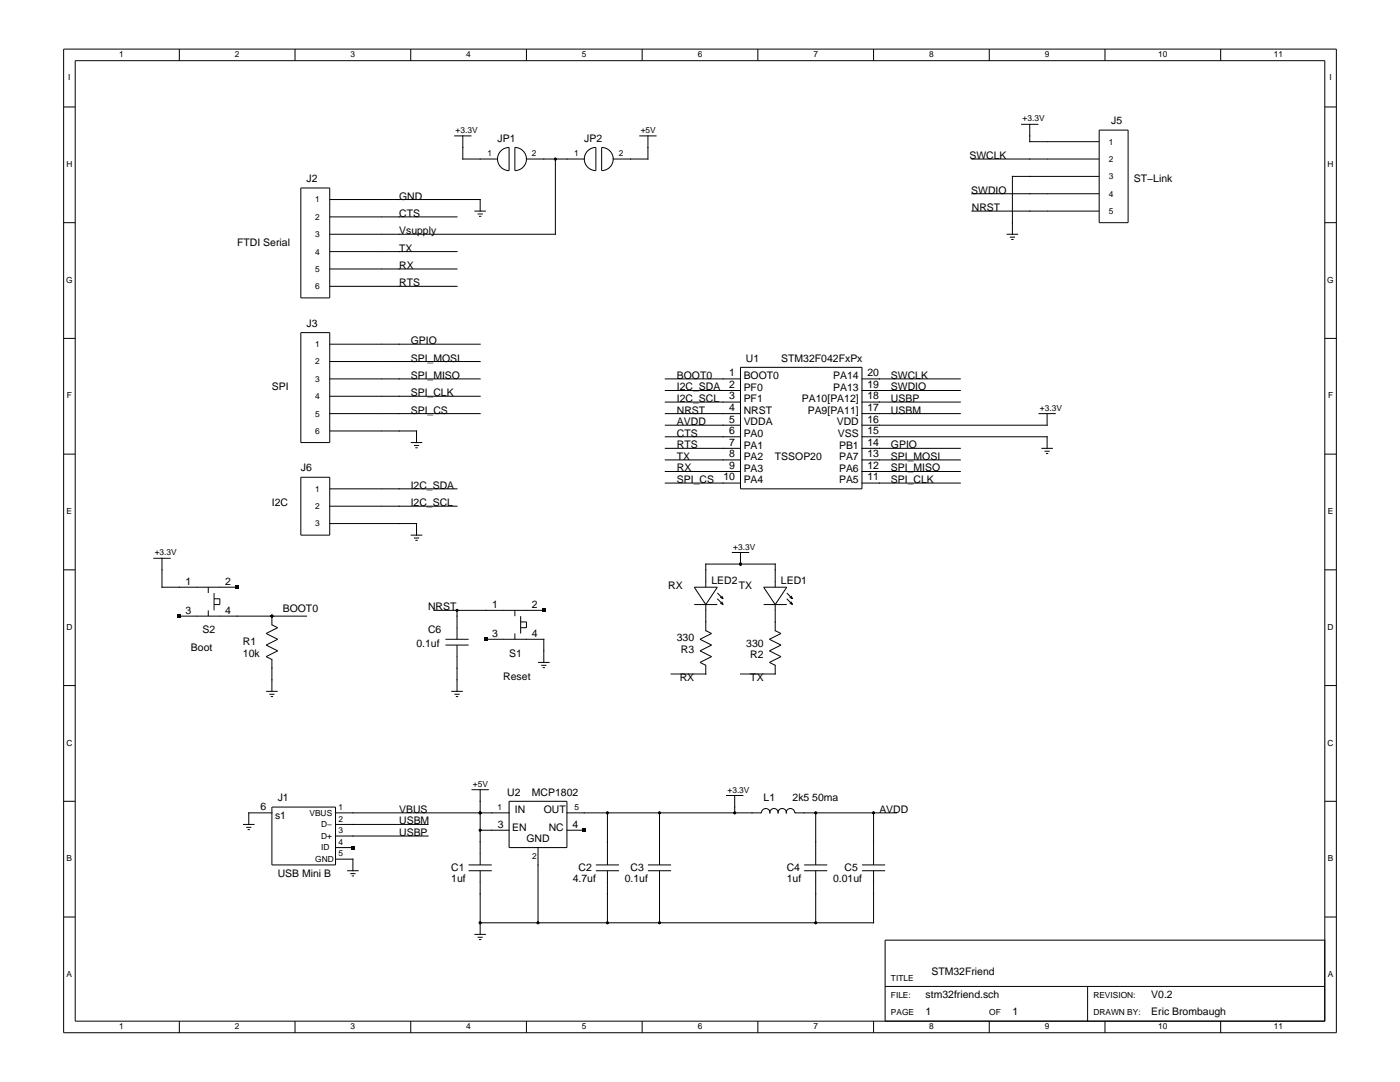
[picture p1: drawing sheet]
<svg xmlns="http://www.w3.org/2000/svg" width="279mm" height="216mm" viewBox="0 0 279 216" stroke-linecap="round" stroke-linejoin="round" font-family="sans-serif">
<g fill="none" stroke="#000" stroke-width=".2">
<path d="M12.7 9.8h254v196.3h-254zM15 12.1h249.4v191.7h-249.4zM35.8 9.8v2.3M58.9 9.8v2.3M82 9.8v2.3M105.1 9.8v2.3M128.2 9.8v2.3M151.2 9.8v2.3M174.3 9.8v2.3M197.4 9.8v2.3M220.5 9.8v2.3M243.6 9.8v2.3"/>
<path d="M12.7 21.3h2.3M60 37.5h5.8v21.9h-5.8zM65.8 39.8h30v2.3M90.6 27.1h3.5M92.4 27.1v4.6h6.9M99.8 30.3a2.31 2.31 0 0 1 1.8-.9v4.6a2.31 2.31 0 0 1-2.1-1.3 2.31 2.31 0 0 1 .3-2.4zM102.8 29.4a2.31 2.31 0 0 1 2.3 2.3 2.31 2.31 0 0 1-2.3 2.3zM105.1 31.7h11.5M110.8 31.7v15h-45M117.1 30.3a2.31 2.31 0 0 1 1.8-.9v4.6a2.31 2.31 0 0 1-2.1-1.3 2.31 2.31 0 0 1 .3-2.4zM120.1 29.4a2.31 2.31 0 0 1 2.3 2.3 2.31 2.31 0 0 1-2.3 2.3zM127.6 27.1h3.4"/>
<path d="M129.3 27.1v4.6h-6.9M194 31.7h25.4M194 38.7h25.4M203.8 24.8h3.4M205.5 24.8v3.5h13.9M219.4 26h5.7v18.4h-5.7zM219.4 35.2h-17.4v11.5M264.4 21.3h2.3M12.7 44.4h2.3M65.8 43.3h25.4M65.8 50.2h25.4M65.8 57.1h25.4"/>
<path d="M65.8 53.7h25.4M94.7 42.1h2.3M95.3 42.7h1M95.6 43.2h.5M194 42.1h25.4M200.9 46.7h2.3M201.5 47.3h1.1M201.8 47.8h.5M264.4 44.4h2.3M12.7 67.5h2.3M60 66.4h5.8v21.9h-5.8zM65.8 75.6h30"/>
<path d="M65.8 72.1h30M65.8 79.1h30M65.8 68.7h30M132.8 77.9h15M132.8 75.6h15M147.8 73.3h24.2v24.2h-24.2zM172 77.9h19.7M172 75.6h19.7M264.4 67.5h2.3M12.7 90.6h2.3M60 95.2h5.8v11.6h-5.8zM65.8 82.5h30"/>
<path d="M65.8 97.5h25.4M65.8 86h17.3v2.3M82 88.3h2.3M82.6 88.9h1M82.9 89.3h.5M132.8 82.5h15M132.8 80.2h15M132.8 84.8h15M132.8 96.4h15M132.8 94.1h15M132.8 91.8h15M132.8 89.5h15"/>
<path d="M132.8 87.2h15M172 82.5h19.7M172 80.2h19.7M172 96.4h19.7M172 94.1h19.7M172 91.8h19.7M172 89.5h19.7M172 87.2h37v2.3M207.2 82.5h3.5M207.8 89.5h2.3M208.5 90h1M208.7 90.5h.5"/>
<path d="M209 82.5v2.3h-37M264.4 90.6h2.3M12.7 113.7h2.3M30.6 111.4h3.5M32.3 111.4v5.8h15M41.6 117.2v1.1M42.7 119.5h1.2v1.1h-1.2M42.7 118.3v3.5M65.8 104.5h17.3v2.3M65.8 101h25.4M82 106.8h2.3M82.6 107.4h1"/>
<path d="M82.9 107.8h.5M138.5 117.2h4.7l-2.3 3.4zM140.9 117.2v-4.6h13.8v4.6M143.2 118.3l1.1 1.2M143.2 119.5l1.1 1.1M143.7 119.2l.6 .3M144 118.9l.3 .6M146.1 110.2h3.4M147.8 110.2v2.4M152.4 117.2h4.6l-2.3 3.4zM157 119.5l1.2 1.1M157 118.3l1.2 1.2"/>
<path d="M157.6 119.2l.6 .3M157.9 118.9l.3 .6M264.4 113.7h2.3M12.7 136.8h2.3M35.8 122.9h25.4M41.6 121.8v1.1M53.1 138h2.3M53.7 138.5h1.1M54 139h.5M54.3 122.9v1.8l1.1 .6-2.3 1.1 2.3 1.2-2.3 1.1 2.3 1.2-2.3 1.1 1.2 .6M54.3 131.6v6.4M86.6 121.8h21.9"/>
<path d="M88.9 127.6h4.6M88.9 128.7h4.6M90.1 138h2.3M90.7 138.5h1M91 139h.4M91.2 121.8v5.8M91.2 128.7v9.3M97 127.6h11.5v4.6M102.8 121.8v1.1M102.8 126.4v1.2M103.9 124.1h1.2v1.2h-1.2M103.9 122.9v3.5"/>
<path d="M107.4 132.2h2.3M108 132.8h1M108.3 133.2h.5M138.5 120.6h4.7M140.9 120.6v5.2l1.1 .6-2.3 1.2 2.3 1.1-2.3 1.2 2.3 1.1-2.3 1.2 1.2 .6v1.7h-7M143.7 120.3l.6 .3M144 120.1l.3 .5M152.4 120.6h4.6M154.7 120.6v5.2l1.2 .6-2.3 1.2 2.3 1.1-2.3 1.2 2.3 1.1-2.3 1.2 1.1 .6v1.7h-6.9M157.6 120.3l.6 .3M157.9 120.1l.3 .5M264.4 136.8h2.3"/>
<path d="M12.7 159.9h2.3M94.1 157.6h3.5M95.8 157.6v15M101.6 159.9h11.5v9.2h-11.5zM144.9 158.7h3.5M146.6 158.7v3.5M264.4 159.9h2.3M48.5 164.5h2.3M49.1 165.1h1.1M49.4 165.5h.5M54.3 161h12.7v11.6h-12.7zM54.3 162.2h-4.7v2.3"/>
<path d="M67 162.2h34.6M67 169.1h3.4M67 164.5h18.4M67 166.8h18.4M67 171.4h3.4v2.3M69.3 173.7h2.3M69.9 174.3h1M70.2 174.8h.5M93.5 172.6h4.6M93.5 173.7h4.6M95.8 173.7v12.7M95.8 165.7h5.8"/>
<path d="M107.4 169.1v15M113.1 162.2h38.9a.84 .84 0 0 1 .8-.9 .84 .84 0 0 1 .8 .9 .82 .82 0 0 1 .9-.9 .82 .82 0 0 1 .8 .9 .82 .82 0 0 1 .8-.9 .82 .82 0 0 1 .8 .9 .84 .84 0 0 1 .8-.9 .84 .84 0 0 1 .9 .9h20.4M113.1 165.7h3.5M118.9 172.6h4.6M118.9 173.7h4.6M121.2 162.2v10.4M121.2 173.7v10.4M129.3 172.6h4.6M129.3 173.7h4.6M131.6 162.2v10.4M131.6 173.7v10.4M160.5 172.6h4.6"/>
<path d="M160.5 173.7h4.6M162.8 162.2v10.4M162.8 173.7v10.4M172 172.6h4.6M172 173.7h4.6M174.3 162.2v10.4M174.3 173.7v10.4h-78.5M12.7 183h2.3M94.7 186.4h2.3M95.3 187h1M95.6 187.5h.5M176.6 196.8h87.8"/>
<path d="M217.1 196.8v7M264.4 187.6h-87.8v16.2M264.4 183h2.3M35.8 203.8v2.3M58.9 203.8v2.3M82 203.8v2.3M105.1 203.8v2.3M128.2 203.8v2.3M151.2 203.8v2.3M174.3 203.8v2.3M197.4 203.8v2.3M220.5 203.8v2.3"/>
<path d="M243.6 203.8v2.3"/>
</g>
<g fill="#000">
<path d="M47 116.8h.7v.7h-.7zM35.4 122.6h.7v.7h-.7zM96.6 127.2h.7v.7h-.7zM108.2 121.4h.7v.7h-.7zM70.1 168.8h.7v.7h-.7zM116.3 165.3h.7v.7h-.7z"/>
<circle cx="110.8" cy="31.7" r=".29"/>
<circle cx="147.8" cy="112.6" r=".29"/>
<circle cx="54.3" cy="122.9" r=".29"/>
<circle cx="91.2" cy="121.8" r=".29"/>
<circle cx="95.8" cy="162.2" r=".29"/>
<circle cx="95.8" cy="165.7" r=".29"/>
<circle cx="121.2" cy="162.2" r=".29"/>
<circle cx="131.6" cy="162.2" r=".29"/>
<circle cx="146.6" cy="162.2" r=".29"/>
<circle cx="162.8" cy="162.2" r=".29"/>
<circle cx="174.3" cy="162.2" r=".29"/>
<circle cx="95.8" cy="184.1" r=".29"/>
<circle cx="107.4" cy="184.1" r=".29"/>
<circle cx="121.2" cy="184.1" r=".29"/>
<circle cx="131.6" cy="184.1" r=".29"/>
<circle cx="162.8" cy="184.1" r=".29"/>
</g>
<g font-size="2.1">
<text x="99.3" y="28.3">JP1</text>
<text x="116.6" y="28.3">JP2</text>
<text x="221.8" y="24.8">J5</text>
<text x="193.5" y="31.7">SWCLK</text>
<text x="61.2" y="36.4">J2</text>
<text x="79.7" y="39.8">GND</text>
<text x="193.8" y="38.7">SWDIO</text>
<text x="226.3" y="36.4">ST−Link</text>
<text x="79.7" y="46.7">Vsupply</text>
<text x="79.7" y="43.3">CTS</text>
<text x="194" y="42.1">NRST</text>
<text x="47.3" y="49.1">FTDI Serial</text>
<text x="79.7" y="50.2">TX</text>
<text x="79.7" y="53.7">RX</text>
<text x="79.7" y="57.1">RTS</text>
<text x="61.2" y="65.2">J3</text>
<text x="82" y="68.7">GPIO</text>
<text x="54.3" y="77.9">SPI</text>
<text x="82" y="75.6">SPI_MISO</text>
<text x="82" y="72.1">SPI_MOSI</text>
<text x="135.1" y="77.9">I2C_SDA</text>
<text x="135.1" y="75.6">BOOT0</text>
<text x="145.5" y="75.1">1</text>
<text x="145.5" y="77.4">2</text>
<text x="148.4" y="75.7">BOOT0</text>
<text x="148.4" y="78">PF0</text>
<text x="148.9" y="72.1">U1</text>
<text x="155.9" y="72.1">STM32F042FxPx</text>
<text x="166.3" y="75.7">PA14</text>
<text x="166.3" y="78">PA13</text>
<text x="173.1" y="75.1">20</text>
<text x="173.1" y="77.4">19</text>
<text x="177.8" y="77.9">SWDIO</text>
<text x="177.8" y="75.6">SWCLK</text>
<text x="82" y="82.5">SPI_CS</text>
<text x="82" y="79.1">SPI_CLK</text>
<text x="135.1" y="82.5">NRST</text>
<text x="135.1" y="80.2">I2C_SCL</text>
<text x="145.5" y="79.7">3</text>
<text x="145.5" y="82">4</text>
<text x="148.4" y="80.3">PF1</text>
<text x="148.4" y="82.6">NRST</text>
<text x="160" y="80.3">PA10[PA12]</text>
<text x="161.2" y="82.6">PA9[PA11]</text>
<text x="173.1" y="82">17</text>
<text x="173.1" y="79.7">18</text>
<text x="177.8" y="82.5">USBM</text>
<text x="177.8" y="80.2">USBP</text>
<text x="135.1" y="84.8">AVDD</text>
<text x="135.1" y="89.5">RTS</text>
<text x="135.1" y="87.2">CTS</text>
<text x="145.5" y="88.9">7</text>
<text x="145.5" y="86.6">6</text>
<text x="145.5" y="84.3">5</text>
<text x="148.4" y="89.5">PA1</text>
<text x="148.4" y="87.2">PA0</text>
<text x="148.4" y="84.9">VDDA</text>
<text x="167" y="84.9">VDD</text>
<text x="167.2" y="87.2">VSS</text>
<text x="167.5" y="89.5">PB1</text>
<text x="173.1" y="86.6">15</text>
<text x="173.1" y="84.3">16</text>
<text x="173.1" y="88.9">14</text>
<text x="177.8" y="89.5">GPIO</text>
<text x="60" y="94.1">J6</text>
<text x="135.1" y="94.1">RX</text>
<text x="135.1" y="91.8">TX</text>
<text x="144.4" y="95.9">10</text>
<text x="145.5" y="93.6">9</text>
<text x="145.5" y="91.3">8</text>
<text x="148.4" y="94.1">PA3</text>
<text x="148.4" y="91.8">PA2</text>
<text x="154.7" y="91.8">TSSOP20</text>
<text x="167.5" y="94.1">PA6</text>
<text x="167.5" y="91.8">PA7</text>
<text x="173.1" y="93.6">12</text>
<text x="173.1" y="95.9">11</text>
<text x="173.1" y="91.3">13</text>
<text x="177.8" y="94.1">SPI_MISO</text>
<text x="177.8" y="91.8">SPI_MOSI</text>
<text x="54.3" y="101">I2C</text>
<text x="82" y="101">I2C_SCL</text>
<text x="82" y="97.5">I2C_SDA</text>
<text x="135.1" y="96.4">SPI_CS</text>
<text x="148.4" y="96.4">PA4</text>
<text x="167.5" y="96.4">PA5</text>
<text x="177.8" y="96.4">SPI_CLK</text>
<text x="37" y="116.7">1</text>
<text x="45" y="116.7">2</text>
<text x="133.3" y="117.5">RX</text>
<text x="142" y="116.6">LED2</text>
<text x="147.4" y="117.5">TX</text>
<text x="155.8" y="116.6">LED1</text>
<text x="37" y="122.4">3</text>
<text x="45" y="122.4">4</text>
<text x="56.4" y="122.2">BOOT0</text>
<text x="85.4" y="121.8">NRST</text>
<text x="98.2" y="121.3">1</text>
<text x="106.2" y="121.3">2</text>
<text x="38.1" y="129.9">Boot</text>
<text x="40.4" y="126.4">S2</text>
<text x="48.5" y="131">10k</text>
<text x="48.5" y="128.7">R1</text>
<text x="83.1" y="129.1">0.1uf</text>
<text x="85.4" y="126.4">C6</text>
<text x="98.2" y="127">3</text>
<text x="101.6" y="131">S1</text>
<text x="106.2" y="127">4</text>
<text x="135.1" y="127.9">330</text>
<text x="135.9" y="130.2">R3</text>
<text x="148.9" y="129">330</text>
<text x="149.7" y="131.4">R2</text>
<text x="100.4" y="135.6">Reset</text>
<text x="135.7" y="136">RX</text>
<text x="149.7" y="136">TX</text>
<text x="52" y="161.7">6</text>
<text x="55.4" y="159.9">J1</text>
<text x="101.2" y="158.7">U2</text>
<text x="106.2" y="158.8">MCP1802</text>
<text x="152.4" y="159.9">L1</text>
<text x="158.2" y="159.9">2k5 50ma</text>
<text x="54.9" y="163.4">s1</text>
<text x="79.7" y="162.2">VBUS</text>
<text x="79.7" y="164.5">USBM</text>
<text x="79.7" y="166.8">USBP</text>
<text x="99.3" y="165.1">3</text>
<text x="102.2" y="165.7">EN</text>
<text x="102.8" y="162.2">IN</text>
<text x="105.1" y="168">GND</text>
<text x="108.5" y="162.2">OUT</text>
<text x="109.5" y="165.7">NC</text>
<text x="114.2" y="165.1">4</text>
<text x="175.5" y="162.2">AVDD</text>
<text x="90.1" y="173.7">C1</text>
<text x="115.5" y="173.7">C2</text>
<text x="125.8" y="173.7">C3</text>
<text x="157" y="173.7">C4</text>
<text x="168.6" y="173.7">C5</text>
<text x="55.4" y="174.9">USB Mini B</text>
<text x="90.1" y="176.1">1uf</text>
<text x="114.3" y="176.1">4.7uf</text>
<text x="124.7" y="176.1">0.1uf</text>
<text x="157" y="176.1">1uf</text>
<text x="166.3" y="176.1">0.01uf</text>
<text x="185.9" y="194.5">STM32Friend</text>
<text x="184.7" y="199.1">stm32friend.sch</text>
<text x="184.7" y="202.6">1</text>
<text x="202" y="202.6">1</text>
<text x="229.8" y="202.6">Eric Brombaugh</text>
<text x="229.8" y="199.1">V0.2</text>
</g>
<g font-size="1.7">
<text x="23.8" y="11.4">1</text>
<text x="46.9" y="11.4">2</text>
<text x="70" y="11.4">3</text>
<text x="93.1" y="11.4">4</text>
<text x="116.1" y="11.4">5</text>
<text x="139.2" y="11.4">6</text>
<text x="162.3" y="11.4">7</text>
<text x="185.4" y="11.4">8</text>
<text x="208.5" y="11.4">9</text>
<text x="231.1" y="11.4">10</text>
<text x="254.2" y="11.4">11</text>
<text x="13.6" y="16">I</text>
<text x="265.3" y="16">I</text>
<text x="90.9" y="26.5">+3.3V</text>
<text x="127.9" y="26.5">+5V</text>
<text x="204.1" y="24.2">+3.3V</text>
<text x="221.3" y="28.8">1</text>
<text x="13.3" y="33.3">H</text>
<text x="97.3" y="31.2">1</text>
<text x="106.2" y="31.2">2</text>
<text x="114.6" y="31.2">1</text>
<text x="123.5" y="31.2">2</text>
<text x="221.3" y="32.3">2</text>
<text x="221.3" y="35.8">3</text>
<text x="264.9" y="33.3">H</text>
<text x="62.9" y="40.4">1</text>
<text x="221.3" y="39.2">4</text>
<text x="62.9" y="43.9">2</text>
<text x="62.9" y="47.3">3</text>
<text x="221.3" y="42.7">5</text>
<text x="62.9" y="50.8">4</text>
<text x="13.2" y="56.4">G</text>
<text x="62.9" y="57.7">6</text>
<text x="62.9" y="54.2">5</text>
<text x="264.9" y="56.4">G</text>
<text x="62.9" y="69.3">1</text>
<text x="62.9" y="72.7">2</text>
<text x="62.9" y="76.2">3</text>
<text x="13.3" y="79.5">F</text>
<text x="62.9" y="79.6">4</text>
<text x="62.9" y="83.1">5</text>
<text x="207.5" y="82">+3.3V</text>
<text x="265" y="79.5">F</text>
<text x="62.9" y="86.6">6</text>
<text x="62.9" y="101.6">2</text>
<text x="62.9" y="98.1">1</text>
<text x="13.3" y="102.6">E</text>
<text x="62.9" y="105">3</text>
<text x="265" y="102.6">E</text>
<text x="30.9" y="110.8">+3.3V</text>
<text x="146.3" y="109.7">+3.3V</text>
<text x="13.3" y="125.7">D</text>
<text x="264.9" y="125.7">D</text>
<text x="13.3" y="148.8">C</text>
<text x="264.9" y="148.8">C</text>
<text x="67.5" y="161.6">1</text>
<text x="94.4" y="157">+5V</text>
<text x="99.3" y="161.6">1</text>
<text x="114.6" y="161.6">5</text>
<text x="145.2" y="158.2">+3.3V</text>
<text x="61.8" y="162.8">VBUS</text>
<text x="64.1" y="165.1">D−</text>
<text x="64.1" y="167.4">D+</text>
<text x="67.5" y="163.9">2</text>
<text x="67.5" y="166.2">3</text>
<text x="13.3" y="171.9">B</text>
<text x="62.9" y="172">GND</text>
<text x="64.1" y="169.7">ID</text>
<text x="67.5" y="168.5">4</text>
<text x="67.5" y="170.9">5</text>
<text x="106.2" y="171.4">2</text>
<text x="265" y="171.9">B</text>
<text x="13.3" y="195">A</text>
<text x="177.8" y="195.7">TITLE</text>
<text x="265" y="195">A</text>
<text x="177.8" y="199.1">FILE:</text>
<text x="177.8" y="202.6">PAGE</text>
<text x="197.4" y="202.6">OF</text>
<text x="218.2" y="199.1">REVISION:</text>
<text x="218.2" y="202.6">DRAWN BY:</text>
<text x="23.8" y="205.3">1</text>
<text x="46.9" y="205.3">2</text>
<text x="70" y="205.3">3</text>
<text x="93.1" y="205.3">4</text>
<text x="116.1" y="205.3">5</text>
<text x="139.2" y="205.3">6</text>
<text x="162.3" y="205.3">7</text>
<text x="185.4" y="205.3">8</text>
<text x="208.5" y="205.3">9</text>
<text x="231.1" y="205.3">10</text>
<text x="254.2" y="205.3">11</text>
</g>
</svg>
